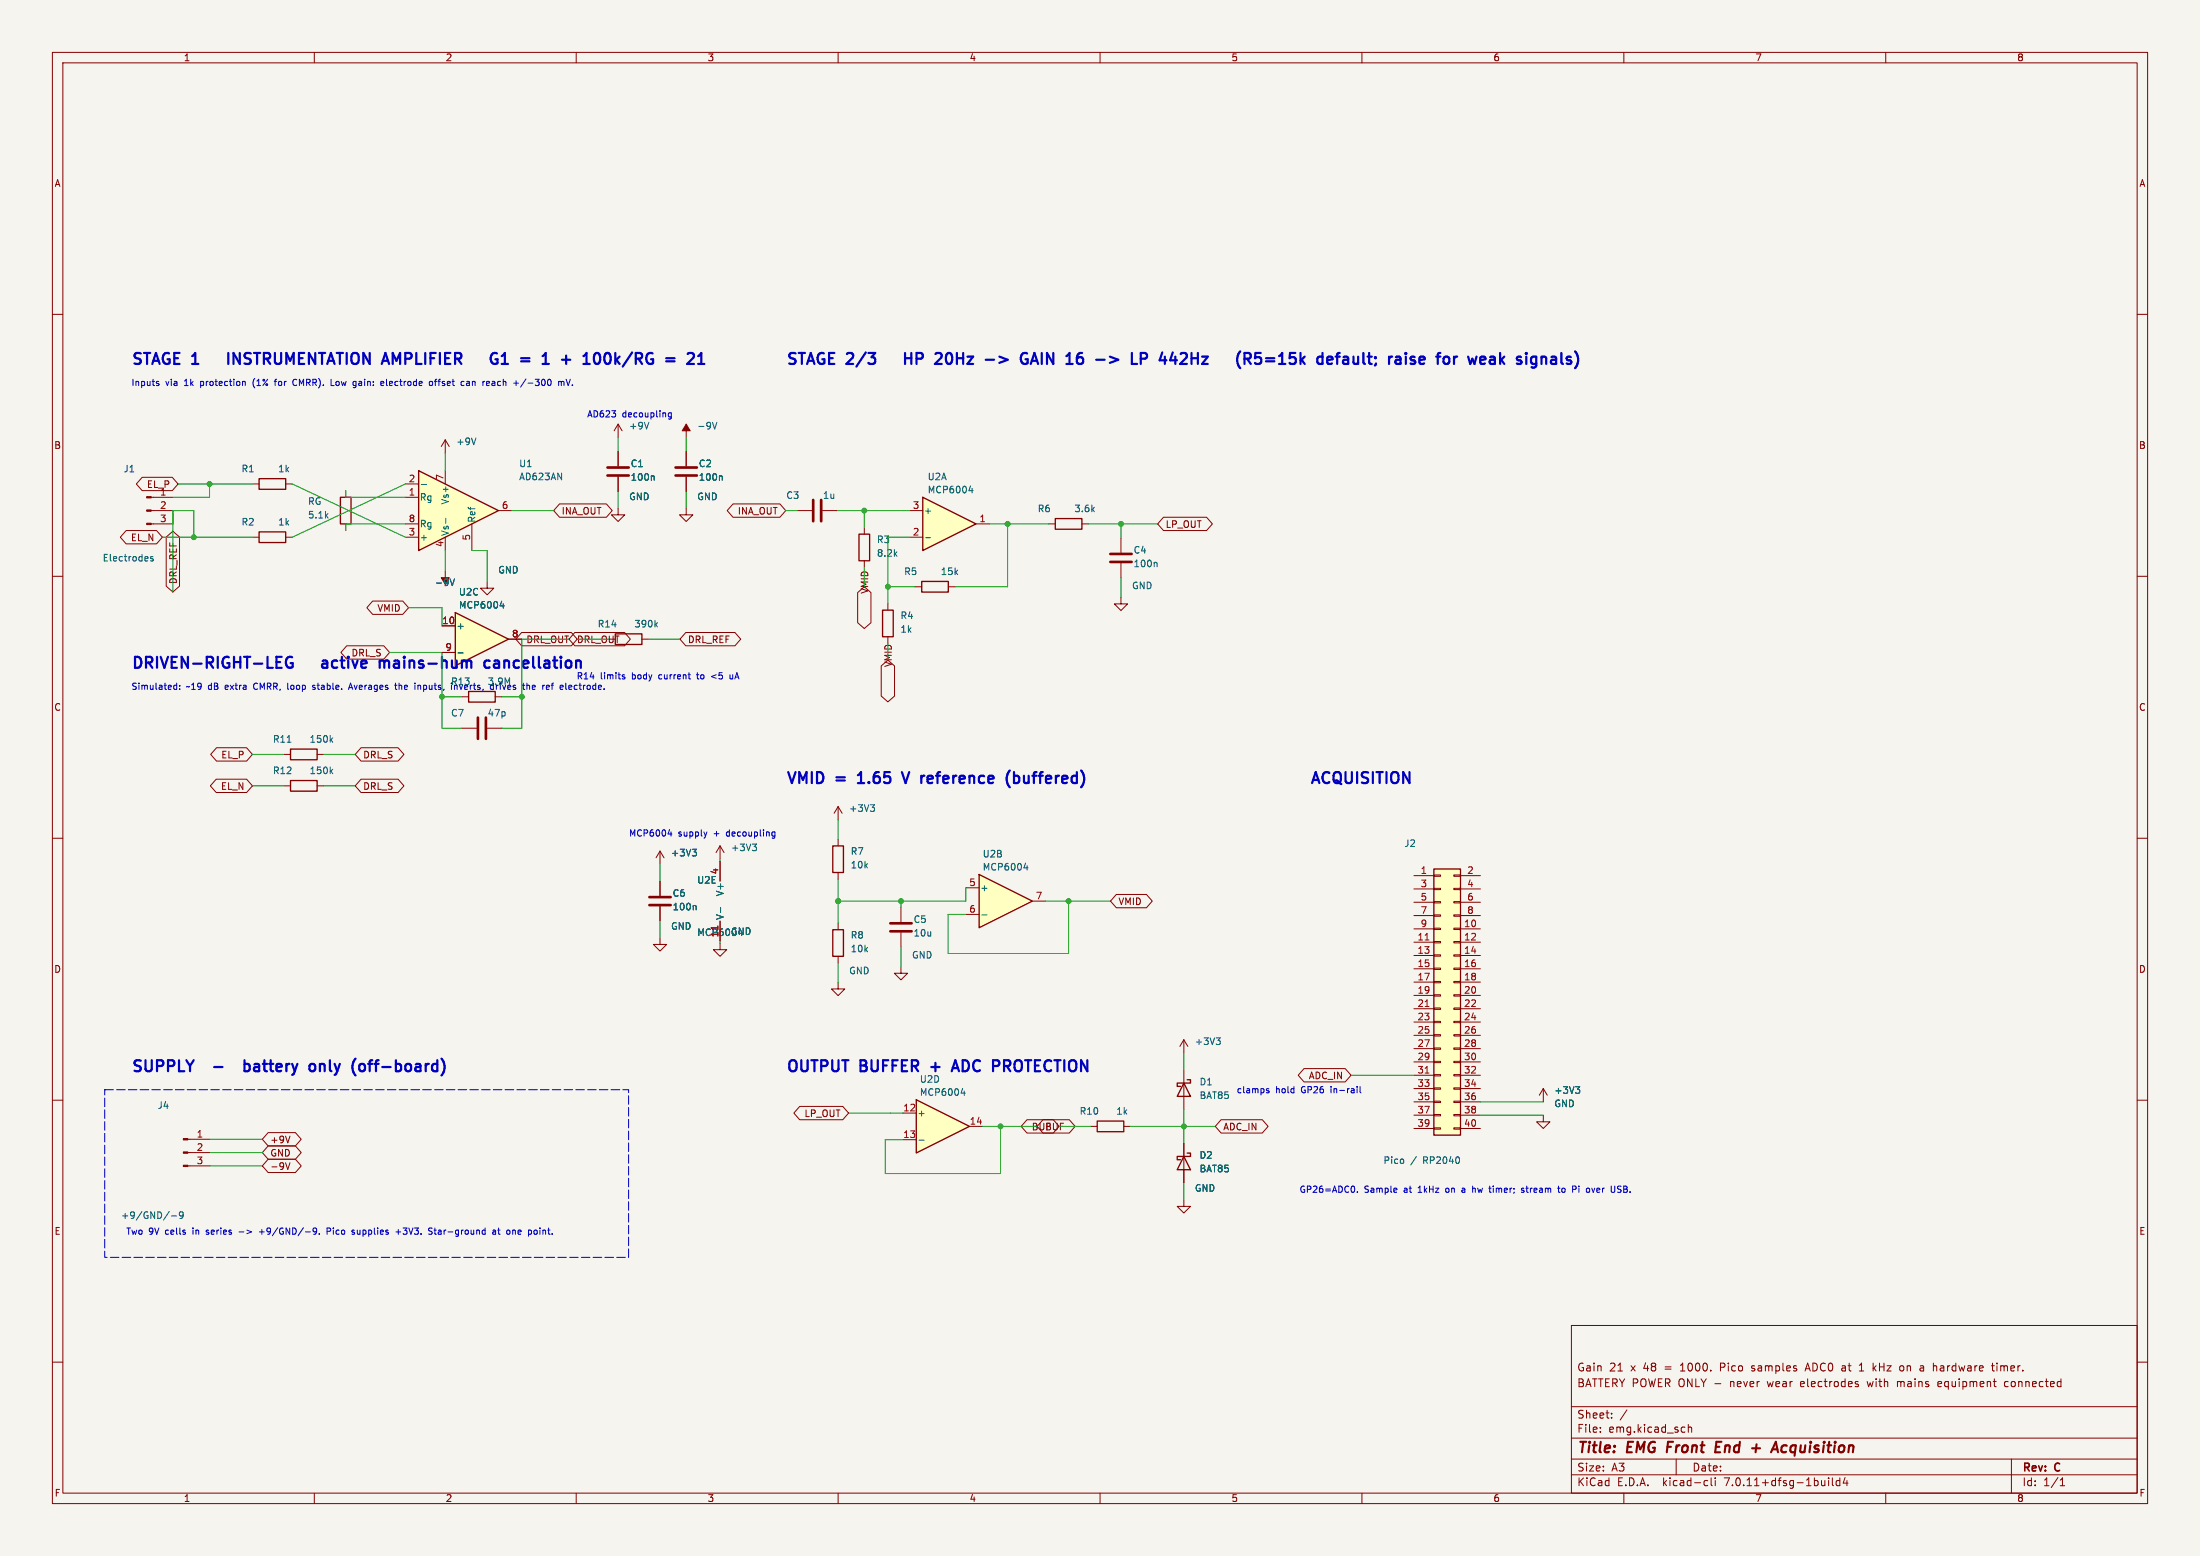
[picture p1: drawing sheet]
<svg xmlns="http://www.w3.org/2000/svg" width="420mm" height="297mm" viewBox="0 0 420 297" stroke-linecap="round" stroke-linejoin="round" font-family="sans-serif">
<path d="M0 0h420v297h-420z" fill="#f5f4ef" stroke="#f5f4ef" stroke-width=".19"/>
<g fill="none" stroke="#840000" stroke-width=".19">
<path d="M10 10h400v277h-400zM12 12h396v273h-396zM60 10v2M110 10v2M160 10v2M210 10v2M260 10v2M310 10v2M360 10v2M10 60h2M408 60h2M48.2 92.4h1.3"/>
<path d="M54.5 92.4h1.3M118 81l-.8 1.2M118 81v2.5M118 86.2v2.8M118 91v2.8M118 81l.8 1.2M131 81v2.5M10 110h2M169.5 115.2v1.3M174.7 112h1.3M181 112h1.3M214 114v1.3h1.3l-1.3 1.2-1.3-1.2h1.3"/>
<path d="M408 110h2M169.5 121.5v1.3M10 160h2M408 160h2M269.9 167.1h3.8M269.9 177.3h3.8M269.9 179.8h3.8M269.9 169.7h3.8M269.9 172.2h3.8M269.9 174.8h3.8M273.7 179.7h1.3v.3h-1.3zM273.7 177.2h1.3v.2h-1.3z"/>
<path d="M273.7 174.6h1.3v.3h-1.3zM273.7 172.1h1.3v.2h-1.3zM273.7 169.6h1.3v.2h-1.3zM273.7 167h1.3v.3h-1.3zM277.5 179.7h1.3v.3h-1.3zM277.5 177.2h1.3v.2h-1.3zM277.5 174.6h1.3v.3h-1.3zM277.5 172.1h1.3v.2h-1.3zM277.5 169.6h1.3v.2h-1.3zM277.5 167h1.3v.3h-1.3zM278.8 167.1h3.8M278.8 177.3h3.8"/>
<path d="M278.8 179.8h3.8M278.8 169.7h3.8M278.8 172.2h3.8M278.8 174.8h3.8M269.9 182.4h3.8M269.9 184.9h3.8M269.9 187.5h3.8M269.9 190h3.8M269.9 192.5h3.8M269.9 195.1h3.8M269.9 197.6h3.8M273.7 197.5h1.3v.2h-1.3z"/>
<path d="M273.7 195h1.3v.2h-1.3zM273.7 192.4h1.3v.3h-1.3zM273.7 189.9h1.3v.2h-1.3zM273.7 187.3h1.3v.3h-1.3zM273.7 184.8h1.3v.2h-1.3zM273.7 182.3h1.3v.2h-1.3zM277.5 197.5h1.3v.2h-1.3zM277.5 195h1.3v.2h-1.3zM277.5 192.4h1.3v.3h-1.3zM277.5 189.9h1.3v.2h-1.3zM277.5 187.3h1.3v.3h-1.3zM277.5 184.8h1.3v.2h-1.3z"/>
<path d="M277.5 182.3h1.3v.2h-1.3zM278.8 182.4h3.8M278.8 184.9h3.8M278.8 187.5h3.8M278.8 190h3.8M278.8 192.5h3.8M278.8 195.1h3.8M278.8 197.6h3.8M10 210h2M208.2 215h1.3M214.5 215h1.3M226 204.2v7.6"/>
<path d="M226 218.2v7.6M269.9 200.2h3.8M269.9 202.7h3.8M269.9 205.2h3.8M269.9 207.8h3.8M269.9 210.3h3.8M269.9 212.9h3.8M269.9 215.4h3.8M273.7 215.3h1.3v.2h-1.3zM273.7 212.7h1.3v.3h-1.3zM273.7 210.2h1.3v.2h-1.3zM273.7 207.7h1.3v.2h-1.3z"/>
<path d="M273.7 205.1h1.3v.3h-1.3zM273.7 202.6h1.3v.2h-1.3zM273.7 200h1.3v.3h-1.3zM277.5 215.3h1.3v.2h-1.3zM277.5 212.7h1.3v.3h-1.3zM277.5 210.2h1.3v.2h-1.3zM277.5 207.7h1.3v.2h-1.3zM277.5 205.1h1.3v.3h-1.3zM277.5 202.6h1.3v.2h-1.3zM277.5 200h1.3v.3h-1.3zM278.8 200.2h3.8M278.8 202.7h3.8"/>
<path d="M278.8 205.2h3.8M278.8 207.8h3.8M278.8 210.3h3.8M278.8 212.9h3.8M278.8 215.4h3.8M408 210h2M226 229v1.3h1.3l-1.3 1.2-1.3-1.2h1.3M10 260h2M300 253h108v32h-108zM408 260h2M300 278.5h108M300 274.5h108"/>
<path d="M300 268.5h108M305.5 273.2v.2M305.5 272.5v.1M307.7 270.5v.2M307.7 269.8v.1M310.6 269.1l-1.3 1.9M320 278.5v3M321.5 272.4l.2 .1M321.7 273.3l-.2 .1M322.3 271.9v1.5M322.3 272.5l.2-.1 .4 .1v.9M334.4 261.6l.1 .1"/>
<path d="M334.4 260.8v.3M344.7 261.3h.7M345.1 260.2l-.5 1.5M354.4 264.2l.3 .1 .1 .2-.2 .2h-.3M354.4 263.7l.3 .1M354.9 261.7h.9M354.9 260.6l.5-.4v1.5M356.4 263.7l.3 1M357.6 260.2v1.5M357.7 261.1l.5 .6M358.2 260.7l-.6 .6M362.2 263.7v1"/>
<path d="M362.4 263.7l-.2 .1M362.9 260.7l.4 .1 .1 .2v.5l-.5 .2M367 260.7l.2 .2v.8M367.2 261.6l-.5 .1M367.2 261l-.5 .1M370.4 263.7h-.2l-.3 .2 .1 .7 .4 .1M370.7 264l-.8 .2M380.2 260.7h.5M380.4 260.2v1.3l.3 .2M381.2 260.2v.1M381.2 260.7v1M383.2 263.7h-.3l-.2 .3v.5l.5 .2"/>
<path d="M384 278.5v6.5M60 285v2M110 285v2M160 285v2M210 285v2M260 285v2M300 281.5h108M310 285v2M325.6 282.6l.4 .1M326 283.5l-.4 .1M326.7 282.1v1.3l.2 .2M327.4 282.1v.1"/>
<path d="M327.4 282.6v1M349.1 282.1v.1M349.1 282.6v1M349.8 282.1v1.3l.2 .2M351.2 282.7l-.4-.1-.3 .3 .2 .6h.5M351.2 282.1v1.5M352.2 282l-.3 1.1h.9M352.6 282.6v1M360 285v2M393.3 283.6h.9M393.3 282.5l.4-.4v1.5"/>
</g>
<path d="M318.4 275.2l-.2 2M327.6 276.2h.6M328.6 275.2h-.9l-.3 2h1M334.5 276.4h1.5M338.1 277.2l.9-2 .4 2M340.9 275.9a.66 .66 0 0 0-.8 .4v.7l.3 .2h.4" fill="none" stroke="#840000" stroke-width=".4"/>
<path d="M49.5 91.4h5v2h-5zM168.5 116.5h2v5h-2zM176 111h5v2h-5zM273.7 165.9h5.1v50.8h-5.1zM209.5 214h5v2h-5zM226 206.7l1.3 2.6h-2.6zM226.6 206.1h.7v.6h-2.6v.7h.7M226 220.7l1.3 2.6h-2.6zM226.6 220.1h.7v.6h-2.6v.7h.7" fill="none" stroke="#840000" stroke-width=".25"/>
<path d="M131 81l.8 1.2h-1.6z" fill="#840000" stroke="#840000" stroke-width=".19"/>
<path d="M123.9 80.6l-.5 1.3M124.7 90.8l.2 .2v.7M136 80.6l.4 1.3 .5-1.3" fill="none" stroke="#006464" stroke-width=".19"/>
<path d="M116 90.8h4M116 89.2h4" fill="none" stroke="#840000" stroke-width=".51"/>
<path d="M273.7 165.9h5.1v50.8h-5.1z" fill="#ffffc2" stroke="#ffffc2" stroke-width=".19"/>
<path d="M272.1 179.4h.7M272.1 192.1h.7M272.1 204.8h.7" fill="none" stroke="#a90000" stroke-width=".19"/>
<path d="M176.2 94.9l10.1 5.1-10.1 5.1z" fill="#ffffc2"/>
<path d="M176.2 94.9l10.1 5.1-10.1 5.1zM201.5 99h5v2h-5zM89.5 132h5v2h-5zM55.5 149h5v2h-5zM55.5 143h5v2h-5z" fill="none" stroke="#840000" stroke-width=".25"/>
<g fill="none" stroke="#840000" stroke-width=".19">
<path d="M131 86.2v2.8M131 91v2.8M152.2 97.5h2.8M157 97.5h2.8M173.6 97.5h2.6M173.6 102.5h2.6M186.3 100h2.6M200.2 100h1.3M206.5 100h1.3M88.2 133h1.3M88.2 139h2.8M93 139h2.8"/>
<path d="M94.5 133h1.3M54.2 150h1.3M54.2 144h1.3M60.5 150h1.3M60.5 144h1.3M160 154l-.8 1.2M160 154v2.5M160 154l.8 1.2M172 173.2v2.8M172 178v2.8M226 198.5l-.8 1.2M226 198.5v2.5"/>
<path d="M226 198.5l.8 1.2M35.9 217.5h4.2M294.6 212.9v1.2h1.3l-1.3 1.3-1.3-1.3h1.3M294.6 207.8l-.7 1.2M294.6 207.8v2.5M294.6 207.8l.8 1.2M35.9 222.5h4.2M35.9 220h4.2"/>
</g>
<g fill="none" stroke="#006464" stroke-width=".19">
<path d="M137.7 90.8l.2 .2v.7M185 93.7h.8M185.6 93.2v.9M176.7 102.6h1M54.8 141.7h.8M63.2 147.2l.3 .5M63.2 141.2l.3 .5M63.5 146.8l-.5 .5M63.5 140.8l-.5 .5M166.2 153.6h.7l-.4 .5M166.7 154.1l.2 .2v.3l-.2 .3M232.2 198.1h.7l-.4 .5"/>
<path d="M232.7 198.6l.2 .2v.3l-.2 .3M300.8 207.4h.8l-.5 .5M301.3 207.9l.3 .3v.3l-.3 .2M32.3 231.2l-1.1 1.7M32.7 232.1h1M35 231.9l-.3 .2h-.2l-.3-.2v-.3l.3-.3h.2l.3 .3a.84 .84 0 0 1-.4 1h-.2"/>
</g>
<path d="M129 90.8h4M129 89.2h4M155.2 95.4v4.1M156.8 95.4v4.1M91.2 137v4M92.8 137v4M170 177.8h4M170 176.2h4" fill="none" stroke="#840000" stroke-width=".51"/>
<g fill="#840000" stroke="#840000" stroke-width=".19">
<path d="M35 222.4h.9v.3h-.9z"/>
<path d="M35 219.9h.9v.2h-.9z"/>
<path d="M35 217.3h.9v.3h-.9z"/>
</g>
<path d="M186.9 166.9l10.2 5.1-10.2 5.1z" fill="#ffffc2"/>
<path d="M186.9 166.9l10.2 5.1-10.2 5.1z" fill="none" stroke="#840000" stroke-width=".25"/>
<path d="M184.4 169.5h2.5M184.4 174.5h2.5M197.1 172h2.5" fill="none" stroke="#840000" stroke-width=".19"/>
<path d="M187.4 174.6h1M195.5 165.7h.8M196.1 165.2v.9" fill="none" stroke="#006464" stroke-width=".19"/>
<path d="M174.9 209.9l10.2 5.1-10.2 5.1z" fill="#ffffc2"/>
<path d="M65 94.9h2v5.1h-2zM49.5 101.5h5v2.1h-5zM164 102h2v5h-2zM117.5 121h5v2h-5zM159 177.5h2v5h-2zM159 161.5h2v5h-2zM174.9 209.9l10.2 5.1-10.2 5.1z" fill="none" stroke="#840000" stroke-width=".25"/>
<g fill="none" stroke="#840000" stroke-width=".19">
<path d="M28.9 97.5h4.2M28.9 94.9h4.2M66 93.7v1.2M85 84l-.8 1.2M85 84v2.5M85 84l.8 1.2M118 97v1.3h1.3l-1.3 1.2-1.3-1.2h1.3M131 97v1.3h1.3l-1.3 1.2-1.3-1.2h1.3M28.9 100h4.2M48.2 102.5h1.3M54.5 102.5h1.3M66 100v1.3"/>
<path d="M85 109v2.5M93 111v1.3h1.3l-1.3 1.2-1.3-1.2h1.3M165 100.7v1.3M165 107v1.3M214 102.7v2.8M214 107.5v2.8M122.5 122h1.3M126 179v1.3h1.3l-1.3 1.2-1.3-1.2h1.3M126 162.5v2.5M126 168.2v2.8M126 173v2.8M126 162.5l-.8 1.2"/>
<path d="M126 162.5l.8 1.2M137.5 180v1.3h1.2l-1.2 1.2-1.3-1.2h1.3M137.5 161.5v2.5M137.5 164.4v3.8M137.5 175.8v3.8M137.5 161.5l-.8 1.2M137.5 161.5l.7 1.2M160 160.2v1.3M160 166.5v1.3M160 176.2v1.3M160 187.5v1.3h1.3l-1.3 1.2-1.3-1.2h1.3M160 182.5v1.3"/>
<path d="M172 184.5v1.3h1.3l-1.3 1.2-1.3-1.2h1.3M172.4 212.5h2.5M172.4 217.5h2.5M185.1 215h2.5"/>
</g>
<g fill="none" stroke="#006464" stroke-width=".19">
<path d="M90.9 83.6l-.5 1.3M29.2 106.3l-.3-.1-.2 .2 .1 .2 .4 .1v.3h-.5M85.9 110.5l.4 1.3 .5-1.3M125.2 119.2l.3 .5M125.5 118.8l-.5 .5M220.7 107.3l.2 .2v.7M132.2 162.1h.7l-.4 .5M132.7 172.8l.2 .2v.7M132.7 162.6l.2 .2v.3l-.2 .3M137.6 173.2v1M143.6 161.1h.8l-.4 .5M144.2 161.6l.2 .2v.3l-.2 .3"/>
<path d="M175.4 217.6h1M183.5 208.7h.8M184.1 208.2v.9"/>
</g>
<path d="M212 107.3h4M212 105.7h4M124 172.8h4M124 171.2h4" fill="none" stroke="#840000" stroke-width=".51"/>
<g fill="#840000" stroke="#840000" stroke-width=".19">
<path d="M28 99.9h.9v.2h-.9z"/>
<path d="M28 97.3h.9v.3h-.9z"/>
<path d="M28 94.8h.9v.2h-.9z"/>
</g>
<path d="M137 176.7v.8" fill="none" stroke="#a90000" stroke-width=".19"/>
<path d="M86.9 116.9l10.2 5.1-10.2 5.1z" fill="#ffffc2"/>
<path d="M86.9 116.9l10.2 5.1-10.2 5.1z" fill="none" stroke="#840000" stroke-width=".25"/>
<path d="M84.4 119.5h2.5M84.4 124.5h2.5M97.1 122h2.5" fill="none" stroke="#840000" stroke-width=".19"/>
<path d="M95.5 115.7h.8M96.1 115.2v.9" fill="none" stroke="#006464" stroke-width=".19"/>
<path d="M79.9 89.8l15.3 7.7-15.3 7.6z" fill="#ffffc2"/>
<path d="M79.9 89.8l15.3 7.7-15.3 7.6z" fill="none" stroke="#840000" stroke-width=".25"/>
<g fill="none" stroke="#840000" stroke-width=".19">
<path d="M27.1 91.1h5.8l1.1 1.3-1.1 1.3h-5.8l-1.1-1.3zM77.4 94.9h2.5M77.4 92.4h2.5M85 89.8v2.6M95.2 97.5h2.5M106.8 96.2h9l1.1 1.3-1.1 1.2h-9l-1.1-1.2zM118 86.2v2.8M118 91v2.8M131 86.2v2.8M131 91v2.8M139.9 96.2h9l1.1 1.3-1.1 1.2h-9l-1.1-1.2zM222.1 98.7h8.2l1.2 1.3-1.2 1.3h-8.2l-1.1-1.3z"/>
<path d="M24.1 101.3h5.8l1.1 1.2-1.1 1.3h-5.8l-1.1-1.3zM31.7 102.5l1.3-1.1 1.3 1.1v9.4l-1.3 1.1-1.3-1.1zM71.1 114.7h5.8l1.1 1.3-1.1 1.3h-5.8l-1.1-1.3zM77.4 102.5h2.5M77.4 100h2.5M84.4 119.5h2.5M85 102.5v2.6M90.1 100v5.1M163.7 113.1l1.3-1.1 1.3 1.1v5.8l-1.3 1.1-1.3-1.1zM66.2 123.3h7.1l1.1 1.2-1.1 1.3h-7.1l-1.1-1.3zM84.4 124.5h2.5M97.1 122h2.5"/>
<path d="M99.6 120.7h9.5l1.1 1.3-1.1 1.3h-9.5l-1.1-1.3zM109.7 120.7h9.5l1.1 1.3-1.1 1.3h-9.5l-1.1-1.3zM130.9 120.7h9.4l1.1 1.3-1.1 1.3h-9.4l-1.1-1.3zM168.2 127.1l1.3-1.1 1.3 1.1v5.8l-1.3 1.1-1.3-1.1zM41.3 148.7h5.8l1.1 1.3-1.1 1.3h-5.8l-1.1-1.3zM41.3 142.7h5.8l1.1 1.3-1.1 1.3h-5.8l-1.1-1.3zM68.9 142.7h7.1l1.1 1.3-1.1 1.3h-7.1l-1.1-1.3zM68.9 148.7h7.1l1.1 1.3-1.1 1.3h-7.1l-1.1-1.3zM126 168.2v2.8M126 173v2.8M137.5 164.4v3.8M137.5 175.8v3.8"/>
<path d="M213.1 170.7h5.8l1.1 1.3-1.1 1.3h-5.8l-1.1-1.3zM51.2 216.2h5.2l1.1 1.3-1.1 1.2h-5.2l-1.1-1.2zM51.2 218.7h5.2l1.1 1.3-1.1 1.3h-5.2l-1.1-1.3zM55.4 216.9l-.5 1.2M152.7 211.2h8.2l1.1 1.3-1.1 1.2h-8.2l-1.2-1.2zM196.1 213.7h5l1.1 1.3-1.1 1.3h-5l-1.2-1.3zM199.1 213.7h5l1.1 1.3-1.1 1.3h-5l-1.1-1.3zM226 218.2v2.5M233.1 213.7h7.9l1.1 1.3-1.1 1.3h-7.9l-1.1-1.3zM248.9 204h7.9l1.1 1.2-1.1 1.3h-7.9l-1.1-1.3zM51.2 221.3h5.2l1.1 1.2-1.1 1.3h-5.2l-1.1-1.3zM54.5 221.9l.4 1.3 .5-1.3"/>
<path d="M226 223.3v2.5"/>
</g>
<g fill="none" stroke="#006464" stroke-width=".19">
<path d="M80.4 92.5h1M85.1 98.9v1M124.7 90.8l.2 .2v.7M137.7 90.8l.2 .2v.7M85.9 110.5l.4 1.3 .5-1.3M95.5 115.7h.8M96.1 115.2v.9M132.2 162.1h.7l-.4 .5M132.7 172.8l.2 .2v.7M132.7 162.6l.2 .2v.3l-.2 .3M137.6 173.2v1M300.8 207.4h.8l-.5 .5"/>
<path d="M301.3 207.9l.3 .3v.3l-.3 .2"/>
</g>
<g fill="none" stroke="#0000c2" stroke-width=".42">
<path d="M43.6 67.4v2.1M44.6 69.5v-2.1l1.2 2.1M75 67.4l.7 1.5M94.9 67.5a.87 .87 0 0 0-1 .1 .87 .87 0 0 0-.2 1 .79 .79 0 0 0 .4 .8 .79 .79 0 0 0 .9-.1v-.7h-.4M95.8 69.5h1.2M95.8 68l.6-.6v2.1M103.6 69.5h1.2M104 67.7l.2-.3v2.1M107.3 68.7h1.6M113.4 68.2a.77 .77 0 0 1 .5-.8h.2a1.31 1.31 0 0 1 0 2.1h-.2a.77 .77 0 0 1-.5-.8M120.7 67.3l-1.8 2.7M133.3 69.5h1.2"/>
<path d="M133.3 68l.6-.6v2.1M165.8 67.4h1.3l-.7 .8M166.7 68.2l.4 .4v.5l-.4 .4M172.8 67.4v2.1M172.8 68.4h1.2M174 67.4v2.1M181.3 67.4h-.2a1.31 1.31 0 0 0 0 2.1h.2M190.8 68.1l1.6 .6-1.6 .6M195.8 68.6h.4v.7l-.4 .2M195.9 67.4l.2 .1M196.8 69.5l.7-2.1 .7 2.1M197 68.9h1"/>
<path d="M198.9 67.4v2.1M221.9 67.3l-.5 1.5h1.3M222.4 68.1v1.4M227.5 68.4h1.2M228.7 67.4v2.1M240.7 67.4h-1l-.1 1 .3-.2 .7 .1 .2 .3-.1 .7-.3 .2h-.5l-.3-.2M241.7 68.4h1.6M241.7 69h1.6M244.2 69.5h1.2M244.2 68l.6-.6v2.1M246.2 69.3l.1 .1M246.3 67.4l-.1 1 .1-.1"/>
<path d="M260.3 67.4v1.8l.3 .3M261.1 68.1h.8M261.4 67.4v1.8l.1 .2 .4 .1M262.6 69.7l-.1 .1M262.6 68.2l-.1 .1 .1 .1M274.2 68.1h.8M275 67.4l-.4 .1M275.8 68.2a.57 .57 0 0 1 .9 .3v.6a.57 .57 0 0 1-.6 .4 .57 .57 0 0 1-.5-.4v-.6zM286.4 67.4v2.1M286.6 68.7l.6 .8M287.2 68.1l-.8 .8M292.7 68.1l.6 .1"/>
<path d="M293.3 69.4l-.6 .1M293.3 68.1v1.7a.57 .57 0 0 1-.7 .4M55.8 125.5a.87 .87 0 0 0-1 .1 .87 .87 0 0 0-.2 1 .79 .79 0 0 0 .4 .8 .79 .79 0 0 0 .9-.1v-.7h-.4M61.6 126.2l.6-.1 .3 .3M62.5 126.6l-.7 .1a.41 .41 0 0 0-.3 .4 .41 .41 0 0 0 .3 .4l.7-.1M73.1 126.1l.3 .3M73.4 126.4l.3-.3h.3l.3 .3M73.4 126.4v1.1M93.5 126.2l-.6-.1-.4 .4v.6l.2 .3 .2 .1 .6-.1M94.4 126.2l.2-.1 .6 .1M95.1 126.7h-.5a.41 .41 0 0 0-.3 .4 .41 .41 0 0 0 .3 .4h.5M163.8 149.5h1.2"/>
<path d="M164 147.9l-.2 .1M172.2 147.4l.7 2.1 .7-2.1M177.1 149.2l.3 .3h.4M177.8 148.1h-.4l-.3 .3M178.1 148.6l-1 .2M192.5 149.9l.3 .4M192.8 147.1l-.3 .4M193.6 148.2l.6-.1 .4 .4v.6l-.2 .3-.2 .1-.6-.1M193.6 147.4v2.1M46.7 202.4v2.1M46.7 203.2l.6-.1 .4 .4v.6l-.2 .3-.2 .1-.6-.1M60 203.2l.2 .3v.6l-.2 .3"/>
<path d="M61.1 203.1v1.4M61.7 203.1l-.6 .2M69.6 203.3l.1 .2-.1 .8M70.3 203.1h.8M70.7 202.5l-.1 2M181.7 204.5l.7-2.1 .7 2.1M181.9 203.9h1"/>
</g>
<g fill="none" stroke="#0000c2" stroke-width=".19">
<path d="M30 73.2l.3 .1 .1 .1-.4 .2M30 72.8l.3 .1M46.4 72.9h.4v.7M48.4 72.7v.8M52.4 72.8h.4M52.7 72.4l-.2 .2v1M56.4 72.4a.61 .61 0 0 0-.5 .6 .61 .61 0 0 0 .5 .6M63.2 73.6h.6M72.8 73.5h.4M72.8 72.9l.3-.1 .2 .3-.6 .1M73.8 72.4v1.1M82 72.9l.2-.1 .3 .1 .1 .5-.1 .1h-.5z"/>
<path d="M82.9 72.8h.5M83.4 72.4l-.3 .2v1M88.2 72.8l.4 .1M88.6 73.5l-.4 .1M89.1 72.9h.5M89.6 73.1h-.4l-.2 .2 .2 .3 .4-.1M93 72.8l.4 .1v.2l-.5 .1M93.4 73.5l-.4 .1M94 73.2v.3M100.4 72.3l-1 1.6M106.6 72.9l.4-.1 .2 .2M106.6 72.8v.8"/>
<path d="M107.2 73l.1-.2 .3 .1 .1 .7M107.2 73v.6M108.1 72.4l.4 1.2 .4-1.2M128.2 78.8v1l-.3 .2-.3-.1M128.2 78.9l-.4-.1-.2 .2 .1 .5h.5M33.3 131.5h.4M33.3 130.9h.4M33.7 130.4v1.2M34.3 131.5v.1M34.3 130.9v.1M48.5 130.7v.6M54.9 130.4v1l.2 .2"/>
<path d="M59.7 131.5h.4M60.1 130.9l-.3-.1-.1 .2v.1l.4 .2M66.5 131.6l.4-1.2 .4 1.2M66.6 131.3h.6M75.3 130.8h.5M75.5 130.4v1l.3 .2M76.2 130.4v1.2M76.4 130.8l-.2 .1M79.8 130.9h.4l.1 .7M79.8 130.8v.8M100.6 130.9h.4l.1 .7M105.2 130.8h.5"/>
<path d="M105.7 130.4l-.3 .2v1M109.2 131l-.2-.2-.4 .2v.5h.5M109.2 131.1l-.6 .1M118.8 129.1l.5 .3-.1 .1-.3 .1M118.8 128.9h.4M133 128.8h.4M136.7 128.8l-.9 .3 .9 .4M139.4 128.8v.7h.4M127.5 159.2h.8M128.1 158.8v.8M135 158.8l-.3 .8M147.5 159.5h.4"/>
<path d="M147.5 158.9h.4M147.9 158.8v1l-.4 .2M241.8 208.1l.4 .2 .1 .1-.2 .2-.3-.1M241.8 207.9h.4M259.1 207.4v.1M259.1 207.8v.8M259.6 207.4v1l.2 .2M39.4 235.5l.1 .1M39.4 234.9v.2M45.6 235.1h1M49.5 235.1h.9M60.4 234.9l-.2 .2h-.3l-.1-.2v-.4l.4-.1 .2 .2v.7l-.2 .2-.3 .1"/>
<path d="M61 235.5v.1M62.4 235h.6l.1-.5-.7-.1v1.2M67.2 235.1l.5 .3-.1 .1-.3 .1M67.2 234.9h.4M75.6 235.1h.9M76 234.7v.9M81.9 234.9l.6 .4-.1 .2-.4 .1M81.9 234.5h.6M82.8 234.8h.5M83 234.4v1l.2 .2M94.1 234.9h.5v.7M94.6 235.1l-.6 .2 .2 .3 .4-.1"/>
<path d="M95 234.8h.5M95.2 234.4v1l.3 .2M98 234.8l.4 .2v.6M102.2 234.8l.4 .2-.1 .5-.3 .1M258.6 226.6v.8M259.1 227.5v.1M266.6 226.9l.1 .2-.6 .1M276 226.9v.6M279.5 226.8l-.4 .1M279.5 227.1h-.3l-.1 .2v.2l.4 .1M281.3 226.8l.3 .1M290.9 226.9l-.3-.1-.2 .2 .1 .1 .4 .2v.2h-.5"/>
<path d="M291.3 226.8h.5M297.4 226.8h.4M297.5 226.4v1l.3 .2M298.6 226.8l-.4 .2v.5l.4 .1M301.4 226.4v.1M301.4 226.8v.8M303.9 226.8l.3 .8 .2-.8M308.8 227.5h.6M309.5 226.5l-.5-.1-.2 .2 .1 .3 .5 .2"/>
</g>
<path d="M20 208h100v32h-100v-32" fill="none" stroke="#0000c2" stroke-width=".19" stroke-dasharray="1.6 .6"/>
<g fill="none" stroke="#009600" stroke-width=".19">
<path d="M33.1 97.5h3.9v5M34 92.4h14.2M40 92.4v2.5h-6.9M55.8 92.4l21.6 10.1M66 93.7v1.2h11.4M77.4 92.4l-21.6 10.1M85 86.5v3.3M97.7 97.5h8M118 83.5v2.7M118 93.8v3.2M131 83.5v2.7M131 93.8v3.2"/>
<path d="M150 97.5h2.2M159.8 97.5h13.8M165 97.5v3.2M31 102.5h17.2M33.1 100l-.1-2.5v15.5M77.4 100h-11.4v1.3M78 116h6.4v3.5M85 105.1v3.9M90.1 105.1h2.9v5.9M165 108.3v3.7M169.5 112h5.2M173.6 102.5h-4.1v12.7"/>
<path d="M188.9 100h11.3M192.4 100v12h-10.1M207.8 100h13.2M214 100v2.7M214 110.3v3.7M74.4 124.5h10v14.5h3.8M84.4 133h3.8M95.8 133h3.8M108.6 122h-9v17h-3.8M110.2 122h6M123.8 122h6M169.5 122.8v3.2"/>
<path d="M48.2 144h6M48.2 150h6M61.8 144h6M61.8 150h6M160 156.5v3.7M126 165v3.2M126 175.8v3.2M137.5 164v.4M137.5 179.6v.4M160 167.8v8.4M172 172v1.2M184.4 169.5v2.5h-24.4"/>
<path d="M199.6 172h12.4M204 172v10h-23v-7.5h3.4M160 183.8v3.7M172 180.8v3.7M40.1 217.5h10M162 212.5h10.4M187.6 215h10.4M191 215v9h-22v-6.5h3.4M202.2 215h6M215.8 215h16.2M226 201v3.2M226 211.8v6.4"/>
<path d="M257.9 205.2h12M282.6 210.3h12M282.6 212.9h12M40.1 220h10M40.1 222.5h10M226 225.8v3.2"/>
</g>
<path d="M137 176.7v.8" fill="none" stroke="#a90000" stroke-width=".19"/>
<g fill="#009600" stroke="#009600" stroke-width=".19">
<circle cx="37" cy="102.5" r=".46"/>
<circle cx="40" cy="92.4" r=".46"/>
<circle cx="169.5" cy="112" r=".46"/>
<circle cx="165" cy="97.5" r=".46"/>
<circle cx="192.4" cy="100" r=".46"/>
<circle cx="214" cy="100" r=".46"/>
<circle cx="160" cy="172" r=".46"/>
<circle cx="204" cy="172" r=".46"/>
<circle cx="172" cy="172" r=".46"/>
<circle cx="191" cy="215" r=".46"/>
<circle cx="99.6" cy="133" r=".46"/>
<circle cx="84.4" cy="133" r=".46"/>
<circle cx="226" cy="215" r=".46"/>
</g>
<g font-size="2.9" fill="#0000c2">
<text x="25" y="69.7">STAGE 1</text>
<text x="46.2" y="69.7">INSTRUMENTATION</text>
<text x="76.6" y="69.7">AMPLIFIER</text>
<text x="99.7" y="69.7">G1</text>
<text x="106.3" y="69.7">=</text>
<text x="111.3" y="69.7">1</text>
<text x="115.7" y="69.7">+</text>
<text x="120.8" y="69.7">100k/RG</text>
<text x="150" y="69.7">STAGE 2/3</text>
<text x="175.4" y="69.7">HP</text>
<text x="182.1" y="69.7">20Hz</text>
<text x="192.4" y="69.7">-&gt;</text>
<text x="200.1" y="69.7">GAIN</text>
<text x="209.6" y="69.7">16</text>
<text x="216.1" y="69.7">-&gt;</text>
<text x="223.7" y="69.7">LP</text>
<text x="229.9" y="69.7">442Hz</text>
<text x="247.2" y="69.7">(R5=15k</text>
<text x="263.4" y="69.7">default;</text>
<text x="277.8" y="69.7">raise</text>
<text x="288" y="69.7">for</text>
<text x="294.8" y="69.7">weak</text>
<text x="25" y="127.8">DRIVEN-RIGHT-LEG</text>
<text x="63.3" y="127.8">active</text>
<text x="96" y="127.8">cancellation</text>
<text x="150" y="149.8">VMID</text>
<text x="159.7" y="149.8">=</text>
<text x="164.8" y="149.8">1.65</text>
<text x="174.2" y="149.8">V</text>
<text x="178.5" y="149.8">reference</text>
<text x="195.6" y="149.8">(buffered)</text>
<text x="250" y="149.8">ACQUISITION</text>
<text x="25" y="204.7">SUPPLY</text>
<text x="41.8" y="204.7">-</text>
<text x="49.3" y="204.7">battery</text>
<text x="62.6" y="204.7">only</text>
<text x="71.5" y="204.7">(off-board)</text>
<text x="150" y="204.7">OUTPUT</text>
<text x="164.3" y="204.7">BUFFER</text>
<text x="178.7" y="204.7">+</text>
<text x="183.7" y="204.7">ADC</text>
<text x="192.2" y="204.7">PROTECTION</text>
</g>
<text font-size="2.9" fill="#006464" x="75.1" y="127.8">mains-hum</text>
<g font-size="2.8" fill="#840000">
<text x="301" y="277.9">Title:</text>
<text x="310.6" y="277.9">EMG</text>
<text x="319.1" y="277.9">Front</text>
<text x="329.1" y="277.9">End</text>
<text x="336.9" y="277.9">+</text>
<text x="341.7" y="277.9">Acquisition</text>
</g>
<g font-size="2.1" fill="#840000">
<text x="301" y="262">Gain</text>
<text x="307.2" y="262">21</text>
<text x="311.4" y="262">x</text>
<text x="313.9" y="262">48</text>
<text x="318" y="262">=</text>
<text x="321.2" y="262">1000.</text>
<text x="328.9" y="262">Pico</text>
<text x="335.1" y="262">samples</text>
<text x="345.6" y="262">ADC0 at</text>
<text x="358.9" y="262">kHz</text>
<text x="364.2" y="262">on</text>
<text x="368.2" y="262">a</text>
<text x="370.8" y="262">hardware</text>
<text x="382.3" y="262">timer.</text>
<text x="301" y="265">BATTERY POWER ONLY -</text>
<text x="330.5" y="265">never</text>
<text x="337.8" y="265">wear</text>
<text x="344.3" y="265">electrodes</text>
<text x="357.2" y="265">with</text>
<text x="363" y="265">mains</text>
<text x="371" y="265">equipment</text>
<text x="383.8" y="265">connected</text>
<text x="301" y="273.7">File:</text>
<text x="301" y="271">Sheet:</text>
<text x="307.1" y="273.7">emg.kicad_sch</text>
<text x="301" y="281.1">Size:</text>
<text x="307.6" y="281.1">A3</text>
<text x="323" y="281.1">Date:</text>
<text x="386" y="281.3">Rev:</text>
<text x="392.4" y="281.3">C</text>
<text x="301" y="283.9">KiCad</text>
<text x="308.7" y="283.9">E.D.A.</text>
<text x="317.6" y="283.9">kicad-cli</text>
<text x="329.5" y="283.9">7.0.11+dfsg-1build4</text>
<text x="386" y="283.9">Id:</text>
<text x="390.1" y="283.9">1/1</text>
</g>
<g font-size="1.8" fill="#840000">
<text x="35" y="11.9">1</text>
<text x="85" y="11.9">2</text>
<text x="135" y="11.9">3</text>
<text x="185" y="11.9">4</text>
<text x="235" y="11.9">5</text>
<text x="285" y="11.9">6</text>
<text x="335" y="11.9">7</text>
<text x="385" y="11.9">8</text>
<text x="10.3" y="35.9">A</text>
<text x="408.3" y="35.9">A</text>
<text x="10.3" y="85.9">B</text>
<text x="408.2" y="85.9">B</text>
<text x="28" y="93.3">EL_P</text>
<text x="30.5" y="94.7">1</text>
<text x="107.1" y="98.4">INA_OUT</text>
<text x="140.7" y="98.4">INA_OUT</text>
<text x="222.4" y="101">LP_OUT</text>
<text x="24.9" y="103.5">EL_N</text>
<text x="34" y="111.6" transform="rotate(-90 34 111.6)">DRL_REF</text>
<text x="166" y="113.4" transform="rotate(-90 166 113.4)">VMID</text>
<text x="72" y="117">VMID</text>
<text x="100.4" y="123">DRL_OUT</text>
<text x="110" y="123">DRL_OUT</text>
<text x="131.2" y="123">DRL_REF</text>
<text x="170.5" y="127.4" transform="rotate(-90 170.5 127.4)">VMID</text>
<text x="10.3" y="135.9">C</text>
<text x="408.2" y="135.9">C</text>
<text x="42.1" y="145">EL_P</text>
<text x="69.2" y="145">DRL_S</text>
<text x="42.1" y="151">EL_N</text>
<text x="69.2" y="151">DRL_S</text>
<text x="213.4" y="173">VMID</text>
<text x="10.3" y="185.9">D</text>
<text x="408.2" y="185.9">D</text>
<text x="249.8" y="206.2">ADC_IN</text>
<text x="153.5" y="213.4">LP_OUT</text>
<text x="196.9" y="216">BUF</text>
<text x="199.4" y="216">BUF</text>
<text x="233.4" y="216">ADC_IN</text>
<text x="51.5" y="218.4">+9V</text>
<text x="51.5" y="221">GND</text>
<text x="51.5" y="223.5">-9V</text>
<text x="10.3" y="235.9">E</text>
<text x="408.3" y="235.9">E</text>
<text x="10.3" y="285.9">F</text>
<text x="35" y="286.9">1</text>
<text x="85" y="286.9">2</text>
<text x="135" y="286.9">3</text>
<text x="185" y="286.9">4</text>
<text x="235" y="286.9">5</text>
<text x="285" y="286.9">6</text>
<text x="335" y="286.9">7</text>
<text x="385" y="286.9">8</text>
<text x="408.3" y="285.9">F</text>
</g>
<g font-size="1.8" fill="#006464">
<text x="120" y="82.2">+9V</text>
<text x="133" y="82.2">-9V</text>
<text x="87" y="85.2">+9V</text>
<text x="99" y="89.4">U1</text>
<text x="120.3" y="89.4">C1</text>
<text x="133.3" y="89.4">C2</text>
<text x="23.5" y="90.4">J1</text>
<text x="46" y="90.3">R1</text>
<text x="53" y="90.3">1k</text>
<text x="80" y="95.8">Rg</text>
<text x="99" y="91.9">AD623AN</text>
<text x="120" y="95.7">GND</text>
<text x="120.3" y="92">100n</text>
<text x="133" y="95.7">GND</text>
<text x="133.3" y="92">100n</text>
<text x="150" y="95.4">C3</text>
<text x="157" y="95.4">1u</text>
<text x="177" y="91.9">U2A</text>
<text x="177" y="94.4">MCP6004</text>
<text x="46" y="100.5">R2</text>
<text x="53" y="100.5">1k</text>
<text x="58.7" y="96.6">RG</text>
<text x="58.7" y="99.2">5.1k</text>
<text x="80" y="100.9">Rg</text>
<text x="85.9" y="96.4" transform="rotate(-90 85.9 96.4)">Vs+</text>
<text x="90.9" y="99.9" transform="rotate(-90 90.9 99.9)">Ref</text>
<text x="176.3" y="98.3">+</text>
<text x="198" y="98">R6</text>
<text x="205" y="98">3.6k</text>
<text x="19.5" y="107.4">Electrodes</text>
<text x="80" y="103.4">+</text>
<text x="85.9" y="102.4" transform="rotate(-90 85.9 102.4)">Vs-</text>
<text x="167.3" y="103.9">R3</text>
<text x="167.3" y="106.5">8.2k</text>
<text x="216.3" y="105.9">C4</text>
<text x="82.9" y="112.1">-9V</text>
<text x="87.5" y="113.9">U2C</text>
<text x="95" y="109.7">GND</text>
<text x="172.5" y="110">R5</text>
<text x="179.5" y="110">15k</text>
<text x="216" y="112.7">GND</text>
<text x="216.3" y="108.5">100n</text>
<text x="87.5" y="116.4">MCP6004</text>
<text x="114" y="120">R14</text>
<text x="121" y="120">390k</text>
<text x="171.8" y="118.4">R4</text>
<text x="87" y="120.3">+</text>
<text x="171.8" y="121">1k</text>
<text x="86" y="137">C7</text>
<text x="93" y="137">47p</text>
<text x="52" y="142">R11</text>
<text x="59" y="142">150k</text>
<text x="52" y="148">R12</text>
<text x="59" y="148">150k</text>
<text x="162" y="155.2">+3V3</text>
<text x="268" y="161.9">J2</text>
<text x="128" y="163.7">+3V3</text>
<text x="139.5" y="162.7">+3V3</text>
<text x="162.3" y="163.4">R7</text>
<text x="162.3" y="166">10k</text>
<text x="187.5" y="163.9">U2B</text>
<text x="187.5" y="166.4">MCP6004</text>
<text x="128.3" y="171.4">C6</text>
<text x="128.3" y="174">100n</text>
<text x="133" y="168.9">U2E</text>
<text x="138.3" y="171.2" transform="rotate(-90 138.3 171.2)">V+</text>
<text x="187" y="170.3">+</text>
<text x="128" y="177.7">GND</text>
<text x="133" y="178.9">MCP6004</text>
<text x="138.3" y="175.7" transform="rotate(-90 138.3 175.7)">V-</text>
<text x="139.5" y="178.7">GND</text>
<text x="162.3" y="179.4">R8</text>
<text x="174.3" y="176.4">C5</text>
<text x="174.3" y="179">10u</text>
<text x="162.3" y="182">10k</text>
<text x="174" y="183.2">GND</text>
<text x="162" y="186.2">GND</text>
<text x="228" y="199.7">+3V3</text>
<text x="175.5" y="206.9">U2D</text>
<text x="175.5" y="209.4">MCP6004</text>
<text x="228.9" y="207.4">D1</text>
<text x="228.9" y="210">BAT85</text>
<text x="296.6" y="209">+3V3</text>
<text x="30" y="211.9">J4</text>
<text x="175" y="213.3">+</text>
<text x="206" y="213">R10</text>
<text x="213" y="213">1k</text>
<text x="296.6" y="211.5">GND</text>
<text x="228.9" y="221.4">D2</text>
<text x="228" y="227.7">GND</text>
<text x="228.9" y="224">BAT85</text>
<text x="264" y="222.4">Pico</text>
<text x="269.3" y="222.4">/</text>
<text x="271.8" y="222.4">RP2040</text>
<text x="23" y="232.9">+9/GND/-9</text>
</g>
<g font-size="1.8" fill="#a90000">
<text x="77.9" y="94.7">1</text>
<text x="77.9" y="92.1">2</text>
<text x="84.7" y="91.8" transform="rotate(-90 84.7 91.8)">7</text>
<text x="30.5" y="97.2">2</text>
<text x="30.5" y="99.7">3</text>
<text x="77.9" y="99.7">8</text>
<text x="95.7" y="97.2">6</text>
<text x="174.2" y="97.2">3</text>
<text x="186.9" y="99.7">1</text>
<text x="77.9" y="102.3">3</text>
<text x="84.7" y="104.5" transform="rotate(-90 84.7 104.5)">4</text>
<text x="89.8" y="103.2" transform="rotate(-90 89.8 103.2)">5</text>
<text x="174.2" y="102.3">2</text>
<text x="84.3" y="119.2">10</text>
<text x="84.9" y="124.3">9</text>
<text x="97.6" y="121.7">8</text>
<text x="137.2" y="167" transform="rotate(-90 137.2 167)">4</text>
<text x="271.1" y="166.9">1</text>
<text x="280" y="166.9">2</text>
<text x="184.9" y="169.2">5</text>
<text x="197.6" y="171.7">7</text>
<text x="271.1" y="169.4">3</text>
<text x="271.1" y="172">5</text>
<text x="280" y="169.4">4</text>
<text x="280" y="172">6</text>
<text x="137.2" y="179" transform="rotate(-90 137.2 179)">11</text>
<text x="184.9" y="174.3">6</text>
<text x="270.5" y="179.6">11</text>
<text x="271.1" y="174.5">7</text>
<text x="271.1" y="177">9</text>
<text x="279.4" y="177">10</text>
<text x="279.4" y="179.6">12</text>
<text x="280" y="174.5">8</text>
<text x="270.5" y="182.1">13</text>
<text x="270.5" y="184.7">15</text>
<text x="279.4" y="182.1">14</text>
<text x="279.4" y="184.7">16</text>
<text x="270.5" y="187.2">17</text>
<text x="270.5" y="189.7">19</text>
<text x="279.4" y="187.2">18</text>
<text x="279.4" y="189.7">20</text>
<text x="270.5" y="192.3">21</text>
<text x="270.5" y="194.8">23</text>
<text x="270.5" y="197.4">25</text>
<text x="279.4" y="192.3">22</text>
<text x="279.4" y="194.8">24</text>
<text x="279.4" y="197.4">26</text>
<text x="270.5" y="199.9">27</text>
<text x="270.5" y="202.4">29</text>
<text x="279.4" y="199.9">28</text>
<text x="279.4" y="202.4">30</text>
<text x="270.5" y="205">31</text>
<text x="270.5" y="207.5">33</text>
<text x="279.4" y="205">32</text>
<text x="279.4" y="207.5">34</text>
<text x="172.3" y="212.2">12</text>
<text x="185" y="214.7">14</text>
<text x="270.5" y="210.1">35</text>
<text x="270.5" y="212.6">37</text>
<text x="270.5" y="215.1">39</text>
<text x="279.4" y="210.1">36</text>
<text x="279.4" y="212.6">38</text>
<text x="279.4" y="215.1">40</text>
<text x="37.5" y="217.2">1</text>
<text x="37.5" y="219.7">2</text>
<text x="172.3" y="217.3">13</text>
<text x="37.5" y="222.3">3</text>
</g>
<g font-size="1.8" fill="#0000c2">
<text x="67" y="125.5">DRL_S</text>
<text x="86" y="131">R13</text>
<text x="93" y="131">3.9M</text>
</g>
<g font-size="1.7" fill="#0000c2">
<text x="25" y="73.7">Inputs</text>
<text x="31.6" y="73.7">via</text>
<text x="35.3" y="73.7">1k</text>
<text x="38.6" y="73.7">protection</text>
<text x="48.8" y="73.7">(1%</text>
<text x="53.2" y="73.7">for</text>
<text x="56.9" y="73.7">CMRR).</text>
<text x="64.3" y="73.7">Low</text>
<text x="68.8" y="73.7">gain:</text>
<text x="74.3" y="73.7">electrode</text>
<text x="83.8" y="73.7">offset</text>
<text x="90.1" y="73.7">can</text>
<text x="94.4" y="73.7">reach</text>
<text x="100.5" y="73.7">+/-300</text>
<text x="109.3" y="73.7">mV.</text>
<text x="112" y="79.7">AD623</text>
<text x="118.8" y="79.7">decoupling</text>
<text x="25" y="131.8">Simulated:</text>
<text x="35.6" y="131.8">~19</text>
<text x="39.9" y="131.8">dB</text>
<text x="43.3" y="131.8">extra</text>
<text x="49" y="131.8">CMRR,</text>
<text x="55.6" y="131.8">loop</text>
<text x="60.6" y="131.8">stable.</text>
<text x="67.8" y="131.8">Averages</text>
<text x="76.9" y="131.8">the</text>
<text x="80.8" y="131.8">inputs,</text>
<text x="88" y="131.8">inverts,</text>
<text x="95.7" y="131.8">drives</text>
<text x="102.1" y="131.8">the</text>
<text x="106.1" y="131.8">ref</text>
<text x="109.6" y="131.8">electrode.</text>
<text x="110" y="129.8">R14</text>
<text x="114.6" y="129.8">limits</text>
<text x="120.8" y="129.8">body</text>
<text x="126.1" y="129.8">current</text>
<text x="133.6" y="129.8">to</text>
<text x="136.5" y="129.8">&lt;5</text>
<text x="140.3" y="129.8">uA</text>
<text x="120" y="159.7">MCP6004</text>
<text x="129.5" y="159.7">supply</text>
<text x="136.4" y="159.7">+</text>
<text x="139" y="159.7">decoupling</text>
<text x="236" y="208.7">clamps</text>
<text x="243.5" y="208.7">hold</text>
<text x="248.5" y="208.7">GP26</text>
<text x="254.4" y="208.7">in-rail</text>
<text x="248" y="227.8">GP26=ADC0.</text>
<text x="260.4" y="227.8">Sample</text>
<text x="268.1" y="227.8">at</text>
<text x="271.1" y="227.8">1kHz</text>
<text x="276.5" y="227.8">on</text>
<text x="279.8" y="227.8">a</text>
<text x="282" y="227.8">hw</text>
<text x="285.5" y="227.8">timer;</text>
<text x="291.9" y="227.8">stream</text>
<text x="299.1" y="227.8">to</text>
<text x="302" y="227.8">Pi</text>
<text x="304.9" y="227.8">over</text>
<text x="309.8" y="227.8">USB.</text>
<text x="24" y="235.8">Two</text>
<text x="28.4" y="235.8">9V</text>
<text x="31.7" y="235.8">cells</text>
<text x="37.1" y="235.8">in</text>
<text x="39.9" y="235.8">series</text>
<text x="46.3" y="235.8">-&gt;</text>
<text x="50.4" y="235.8">+9/GND/-9.</text>
<text x="63.6" y="235.8">Pico</text>
<text x="68.6" y="235.8">supplies</text>
<text x="77.2" y="235.8">+3V3.</text>
<text x="83.7" y="235.8">Star-ground</text>
<text x="96.1" y="235.8">at</text>
<text x="99" y="235.8">one</text>
<text x="103.3" y="235.8">point.</text>
</g>
</svg>
